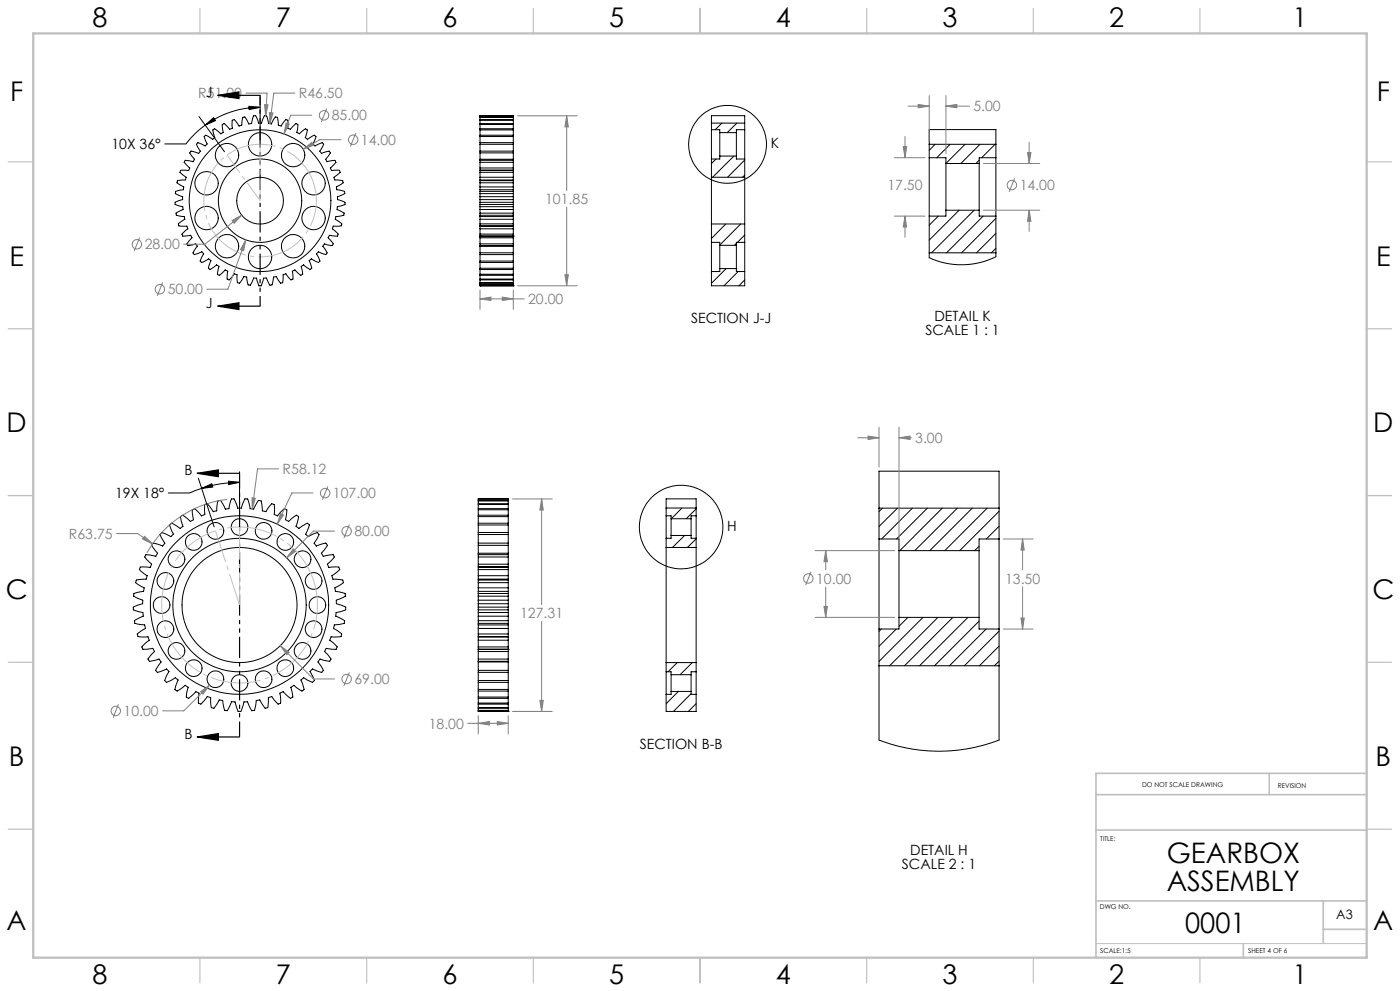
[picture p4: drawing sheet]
<svg xmlns="http://www.w3.org/2000/svg" width="420mm" height="297mm" viewBox="0 0 420 297" stroke-linecap="round" stroke-linejoin="round" font-family="sans-serif">
<g fill="none" stroke="#000" stroke-width=".3">
<path d="M59.7 34.9l7.6 10.6M61.6 37.5l2.5-2.2 .5 .9zM61.6 37.5l-3.1 2.6-2.7 3h-6.4M74.7 31.9l3.3 .3-3.2 .6zM78 32.2a27.9 27.9 0 0 0-16.4 5.3M78 29v13M144 38.9v1.6M144 38.6v.3M144 37v.3M144 37.3v1.3M144 36.1v.9M144 35.8v.3"/>
<path d="M144 35.2v.6M144 35.1v.1M144 34.7v.4M144 34.7h10M144 38.9h10M144 38.6h10M144 37h10M144 37.3h10M144 36.1h10M144 35.8h10M144 35.2h10M144 35.1h10"/>
<path d="M154 38.9v1.6M154 38.6v.3M154 37v.3M154 37.3v1.3M154 36.1v.9M154 35.8v.3M154 35.2v.6M154 35.1v.1M154 34.7v.4M213.4 38.9v8.8M213.4 36.9v-2.2h10v2.2M213.4 36.9h10"/>
<path d="M213.4 38.9h2.5v.9M213.4 36.9v2M215.9 39.8v7M215.9 39.8h5M216.6 36.9l-2 2M220.9 39.8v7M221.1 36.9l-2.9 2.9M223.4 38.9v8.8M223.4 38.9h-2.5v.9M223.4 36.9v2M59.4 42.8l1.6 .7a.59 .59 0 0 0 .7 0 .59 .59 0 0 0 .3-.6l-.3-.6a1.29 1.29 0 0 1-.2-1.6l.5-.1 1.3 .8a.59 .59 0 0 0 .8 .1 .59 .59 0 0 0 .1-.8l-.3-1.8 .1-.1 .4-.2 1.4 1.1a.64 .64 0 0 0 1.1 0l-.1-.9a1.3 1.3 0 0 1 .2-1.6l.2-.2 1.3 1.3a.7 .7 0 0 0 1.1 .2v-1a1.26 1.26 0 0 1 .4-1.6l.3-.1 1.1 1.4a.63 .63 0 0 0 1 .4l.2-.9a1.3 1.3 0 0 1 .5-1.6h.3l1 1.5a.65 .65 0 0 0 1 .4l.2-.8a1.35 1.35 0 0 1 .8-1.5h.3l.7 1.6a.64 .64 0 0 0 1 .6l.3-.8a1.36 1.36 0 0 1 1-1.4h.3l.5 1.7a.66 .66 0 0 0 .8 .7l1.3-2h.4a1.34 1.34 0 0 1 .5 1.6v.8l.8 .3 .5-.8a1.26 1.26 0 0 1 1.2-1.1l.4 .2v1.7a.62 .62 0 0 0 .6 .9l.7-.6a1.35 1.35 0 0 1 1.3-1l.1 .1a1.61 1.61 0 0 1 .1 1.9 .66 .66 0 0 0 .5 .9l.8-.5a1.5 1.5 0 0 1 1.4-.8l.1 .1a1.82 1.82 0 0 1-.2 1.9 .64 .64 0 0 0 .4 1l.8-.5a1.33 1.33 0 0 1 1.5-.5l.3 .2-.6 1.7a.68 .68 0 0 0 .2 1.1l.9-.4a1.35 1.35 0 0 1 1.6-.3l.2 .2-.8 1.6a.65 .65 0 0 0 .1 1.1l.9-.3a1.26 1.26 0 0 1 1.6-.1l.2 .3-1 1.5a.66 .66 0 0 0 0 1.1l.9-.1a1.3 1.3 0 0 1 1.6 0l.2 .3-1.2 1.3a.65 .65 0 0 0-.2 1.1h.9a1.38 1.38 0 0 1 1.7 .3l.1 .3-1.4 1.2a.67 .67 0 0 0-.3 .9 .67 .67 0 0 0 .9 .2 1.4 1.4 0 0 1 1.6 .5v.4l-1.2 .8a.83 .83 0 0 0-.7 1.3l2.4 .5v.6l-1.6 .8a.69 .69 0 0 0-.6 .9l.9 .4a1.24 1.24 0 0 1 1.4 .9v.3l-1.7 .5a.62 .62 0 0 0-.7 .9l1.4 .7a.68 .68 0 0 1 .7 .8 .68 .68 0 0 1-.9 .5l-1.5 .2-.2 .8 .8 .5a1.32 1.32 0 0 1 1.1 1.2l-.1 .3-1.8 .1a.65 .65 0 0 0-.9 .7l.7 .6a1.33 1.33 0 0 1 1 1.3l-.2 .4-1.8-.2a.64 .64 0 0 0-.9 .6l.6 .7a1.32 1.32 0 0 1 .7 1.5l-.1 .2-1.8-.3a.67 .67 0 0 0-1 .4l1.2 2.1-.2 .3a1.29 1.29 0 0 1-1.6-.3 .81 .81 0 0 0-1.4 .3l1.1 2.1-.5 .5-1.6-.8a.64 .64 0 0 0-1 .2l.6 2.3-.2 .1a.65 .65 0 0 1-1-.2l-1.2-.9-.8 .5 .5 2.3-.2 .1a.65 .65 0 0 1-1.1-.4l-.4-.3a.83 .83 0 0 0-1.4-.3l.2 1.7-.2 .7a.67 .67 0 0 1-.7 .1 .67 .67 0 0 1-.4-.5l-.8-1.2-.4 .1a.63 .63 0 0 0-.6 .3 .63 .63 0 0 0 .1 .7v.6a.68 .68 0 0 1-.4 1 .68 .68 0 0 1-.9-.6l-.7-1.3-.8 .1-.1 .9a1.34 1.34 0 0 1-.7 1.5l-.3 .1-.8-1.6a.6 .6 0 0 0-.5-.6 .6 .6 0 0 0-.7 .3l-.6 2.1h-.7l-.7-2.3-.9-.1-.3 .8a1.26 1.26 0 0 1-1 1.3h-.4l-.4-1.8a.64 .64 0 0 0-.7-.7l-.6 .8a1.32 1.32 0 0 1-1.2 1.1l-.3-.1-.1-1.8a.66 .66 0 0 0-.7-.8l-1 1.2a.73 .73 0 0 1-1.2 .3v-1.7a.64 .64 0 0 0-.6-.9l-.7 .6a1.34 1.34 0 0 1-1.4 .8l-.3-.2 .3-1.8a.64 .64 0 0 0-.4-1l-1.3 .9a.67 .67 0 0 1-1 .3 .67 .67 0 0 1-.1-1.1l.2-.6a.69 .69 0 0 0 .3-.8 .69 .69 0 0 0-.8-.4l-1.3 .8-.6 .2-.2-.2a.66 .66 0 0 1 .1-1.1l.7-1.3-.6-.6-.8 .3a1.31 1.31 0 0 1-1.6 .3l-.2-.3 .9-1.5a.64 .64 0 0 0 0-1.1l-1.5 .3a.75 .75 0 0 1-1.2-.4l1.1-1.4a.58 .58 0 0 0 .3-.7 .58 .58 0 0 0-.6-.4l-.6 .1a1.44 1.44 0 0 1-1.5-.1 .62 .62 0 0 1-.1-.7 .62 .62 0 0 1 .5-.4l.4-.4a.81 .81 0 0 0 .5-1.3h-1.8a.62 .62 0 0 1-.8-.6 .62 .62 0 0 1 .7-.7l1.3-.8-.3-.8-2.3-.4-.1-.2a.63 .63 0 0 1 .8-.9l1.3-.6-.1-.9-.8-.1a1.5 1.5 0 0 1-1.5-.8v-.1a1.33 1.33 0 0 1 1.4-.8l.9-.3v-.3a.67 .67 0 0 0-.2-.7 .67 .67 0 0 0-.7-.1 1.47 1.47 0 0 1-1.3-.9l.1-.4 2.3-.5v-.4a.65 .65 0 0 0 0-.7 .65 .65 0 0 0-.7-.2l-1.2-.8 .1-.4a1.4 1.4 0 0 1 1.5-.5 .71 .71 0 0 0 1-.4 .71 .71 0 0 0-.6-.9 1.27 1.27 0 0 1-1-1.3l.1-.3h1.8a.6 .6 0 0 0 .8-.3 .6 .6 0 0 0-.3-.8l-1.3-1.3 .4-.6 1.7 .3a.67 .67 0 0 0 1-.5l-.5-.7a1.57 1.57 0 0 1-.8-1.5 .69 .69 0 0 1 1.2-.1l1.4 .5 .5-.7-.5-.7a1.45 1.45 0 0 1-.5-1.5zM144 59.8v.8"/>
<path d="M144 57.4v.6M144 58v.9M144 56.9v.5M144 54.8v1.2M144 54.1v.7M144 53.9v.2M144 51.6v1.5M144 51v.6M144 51h.1M144 58.9v.9M144 56v.9M144 48.6v1.7"/>
<path d="M144 48v.6M144 53.1v.8M144 50.3v.7M144 45.8v1.9M144 45.3v.5M144 47.7v.3M144 42.8v.4M144 43.2v2.1M144 40.9v1.9M144 40.5v.4M144 53.9h10M144 51h10"/>
<path d="M144 59.8h10M144 57.4h10M144 58h10M144 58.9h10M144 56.9h10M144 56h10M144 54.8h10M144 54.1h10M144 53.1h10M144 51.6h10M144 50.3h10M144 48.6h10"/>
<path d="M144 48h10M144 47.7h10M144 45.8h10M144 45.3h10M144 42.8h10M144 43.2h10M144 40.9h10M144 40.5h10M154 59.8v.8M154 57.4v.6M154 58v.9M154 56.9v.5"/>
<path d="M154 54.8v1.2M154 54.1v.7M154 53.9v.2M154 51.6v1.5M154 51v.6M154 58.9v.9M154 56v.9M154 48.6v1.7M154 48v.6M154 53.1v.8M154 50.3v.7M154 45.8v1.9"/>
<path d="M154 45.3v.5M154 47.7v.3M154 42.8v.4M154 43.2v2.1M154 40.9v1.9M154 40.5v.4M154 51h.1M213.4 53.1v14M213.4 53.1h10M213.4 47.7v5.4M214.8 47.7l-1.4 1.3M215.9 46.8v.9h-2.5"/>
<path d="M215.9 46.8h5M220.2 46.8l-6.4 6.3M220.9 46.8v.9h2.5M223.4 53.1v14M223.4 47.7v5.4M223.4 48l-5.1 5.1M223.4 52.5l-.7 .6M278.8 47.3v17.5M278.8 43.3v-4.5h20v4.5M278.8 43.2h20M278.8 47.3h5v1.7M278.8 43.2v4.1"/>
<path d="M280.5 43.2l-1.7 1.8M283.8 49v14M283.8 49h10M285 43.2l-4 4.1M289.5 43.2l-5.7 5.8M293.8 48l-1 1M293.8 49v14M294 43.2l-5.7 5.8M298.5 43.2l-4 4.1M298.8 47.3v17.5M298.8 47.3h-5v1.7M298.8 43.2v4.1"/>
<path d="M144 60.6v.7M144 61.3v.6M144 63.9v.6M144 62.8v1.1M144 64.5v.4M144 65.7v1.4M144 67.1v.6M144 67.7v.1M144 68.6v1.6M144 70.2v.6M144 70.8h.1M144 61.9v.9"/>
<path d="M144 64.9v.8M144 71.3v1.8M144 73.1v.5M144 67.8v.8M144 70.8v.5M144 75.8v.5M144 73.8v2M144 73.6v.2M144 76.3v1.9M144 78.2v.5M144 78.7v1.7M144 67.8h10"/>
<path d="M144 70.8h10M144 60.6h10M144 61.3h10M144 61.9h10M144 63.9h10M144 64.5h10M144 62.8h10M144 64.9h10M144 65.7h10M144 67.1h10M144 67.7h10M144 68.6h10"/>
<path d="M144 70.2h10M144 71.3h10M144 73.1h10M144 73.6h10M144 75.8h10M144 76.3h10M144 73.8h10M144 78.2h10M144 78.7h10M154 60.6v.7M154 61.3v.6M154 63.9v.6"/>
<path d="M154 62.8v1.1M154 64.5v.4M154 65.7v1.4M154 67.1v.6M154 67.7v.1M154 68.6v1.6M154 70.2v.6M154 70.8h.1M154 61.9v.9M154 64.9v.8M154 71.3v1.8M154 73.1v.5"/>
<path d="M154 67.8v.8M154 70.8v.5M154 75.8v.5M154 73.8v2M154 73.6v.2M154 76.3v1.9M154 78.2v.5M154 78.7v1.7M213.4 72.6v8.8M213.4 67.1h10M213.4 72.6h2.5v.9M213.4 67.1v5.5"/>
<path d="M215.9 73.5v7M215.9 73.5h5M217.7 67.1l-4.3 4.4M220.9 73l-.6 .5M220.9 73.5v7M222.2 67.1l-6.3 6.3M223.4 72.6v8.8M223.4 72.6h-2.5v.9M223.4 67.1v5.5M223.4 70.4l-2.2 2.2M278.8 75.8v1.5l.7 .3 4 1.2 3.8 .5h3.4l4.6-1 3.5-1.4v-1.1M278.8 75.8h20"/>
<path d="M278.8 64.8v11M281.5 64.8l-2.7 2.7M283.8 63v1.8h-5M283.8 63h10M287.7 63l-8.9 9M292.2 63l-12.7 12.8M293.8 63v1.8h5M295 64.8l-11 11M298.8 65.4l-10.3 10.4M298.8 70l-5.9 5.8M298.8 74.4l-1.4 1.4M298.8 64.8v11"/>
<path d="M144 80.4v.4M144 80.8v1.4M144 82.2v.3M144 82.5v1.1M144 83.6v.3M144 83.9v.8M144 84.7v.2M144 84.9v.5M144 85.4v.1M144 85.7h.1M144 85.7h10M144 80.8h10"/>
<path d="M144 80.4h10M144 82.2h10M144 82.5h10M144 83.6h10M144 83.9h10M144 84.7h10M144 84.9h10M144 85.4h10M144 85.5h10M144 85.5v.2M154 80.4v.4M154 80.8v1.4"/>
<path d="M154 82.2v.3M154 82.5v1.1M154 83.6v.3M154 83.9v.8M154 84.7v.2M154 84.9v.5M154 85.4v.1M154 85.7h.1M154 85.5v.2M213.4 81.4v4.3h10v-4.3M215.9 80.5v.9h-2.5M215.9 80.5h5"/>
<path d="M217.8 80.5l-4.4 4.4M220.9 80.5v.9h2.5M221.4 81.4l-4.2 4.3M223.4 83.9l-1.7 1.8M48.5 159.6l2.1 .9a.84 .84 0 0 0 1.3-.3l-1-2.9 .6-.5 2.5 1.6 .9-.7-.8-2.9 .7-.4 2.3 1.9 1-.6-.3-1a1.99 1.99 0 0 1 .1-2.1l.5-.2 2 2.2 1.1-.4-.1-3 .8-.2 1.8 2.3 1-.2 .4-3 .7-.1 1.5 2.6 .9-.1 .9-3h.5a1.9 1.9 0 0 1 1.1 1.7l.3 1.1h1.1l.3-1.1a1.74 1.74 0 0 1 1.1-1.7h.5l.7 2.9 1.1 .2 1.4-2.6h.5l.4 .1 .3 3 1.1 .2 1.7-2.3 .8 .2v3l1 .4 2-2.2 .7 .4-.3 2.9 .9 .6 2.3-1.9 .7 .4-.8 2.9 .9 .7 1.5-1.1a.92 .92 0 0 1 1.6 0l-.8 2.1a.82 .82 0 0 0 .4 1.4l2.8-1.2 .3 .4a2.16 2.16 0 0 1-.8 2.2 .85 .85 0 0 0 .1 1.3l3-.7 .3 .4a1.84 1.84 0 0 1-.9 1.8l-.8 .8 .6 .9 2.9-.5 .3 .5a1.69 1.69 0 0 1-1.1 1.6l-.9 .8 .4 1 3-.1 .3 .7-2.3 1.8 .3 1.1 2.9 .2 .2 .8-2.6 1.6 .2 1 1.9 .3 1 .4 .1 .2v.6l-2.7 1.2v1l2.5 .9 .3 .2v.5a1.77 1.77 0 0 1-1.8 .9l-1.1 .2-.1 1.1 2.7 1.3-.1 .8-3 .5-.3 1 2.5 1.7-.2 .7-3 .1-.4 1.1 2.3 2-.2 .4a2.3 2.3 0 0 1-2.4 .1 .8 .8 0 0 0-1.2 .7l1.9 2.4-.4 .7-2.9-.7-.3 .5-.3 .4 1.6 2.5-.3 .4a1.75 1.75 0 0 1-1.9-.4l-1.1-.4-.7 .8 1.3 2.7-.6 .5-2.6-1.4-.8 .7 .4 1.1a1.95 1.95 0 0 1 .3 1.9 .84 .84 0 0 1-1.4-.3l-1.4-1.1-1 .6 .6 2.9-.7 .4-2.2-2-.9 .4 .1 1.1a1.89 1.89 0 0 1-.2 2.1l-.5 .1-1.9-2.3-1 .4v1.1a1.81 1.81 0 0 1-.5 2l-.4 .1-1.7-2.5-1 .2-.6 2.9-.8 .1-1.2-2.7-1.1 .1-1 2.8h-.8l-.9-2.8-1-.1-1.3 2.7-.8-.1-.6-2.9-1-.2-1.6 2.5-.5-.1a1.88 1.88 0 0 1-.5-2v-1.1l-.2-.1-.8-.3-.7 1a1.76 1.76 0 0 1-1.5 1.2l-.5-.2 .2-3-.9-.4-2.2 2-.6-.3v-1.2l.4-1.8-.8-.6-1.8 1.4-.7 .3-.1-.1-.5-.4 .9-2.8-.8-.7-2.6 1.4-.6-.6 1.3-2.6-.7-.8-1 .4a1.69 1.69 0 0 1-2.1 .3l-.2-.3 1.2-1.9a.83 .83 0 0 0-.1-1.4l-3 .6-.4-.7 2-2.2-.4-.8-.2-.2-2.9 .3-.2-.5a1.95 1.95 0 0 1 1.2-1.6l.9-.6-.4-1.1h-3l-.2-.8 2.4-1.7-.2-1-2.9-.5-.1-.5-.1-.3 .3-.2 2.4-1.1-.1-1.1-2.9-.8v-.8l2.8-1.1v-1l-2.7-1.2 .1-.8 2.9-.7 .1-.5 .1-.5-2.6-1.6 .2-.8 3-.2 .3-1.1-2.4-1.8 .2-.5a1.76 1.76 0 0 1 2-.3l1 .2 .3-.5 .2-.5-.8-.8a1.87 1.87 0 0 1-1.2-1.6l.3-.5 2.9 .5 .6-.9-1.8-2.4 .4-.6 2.9 .9 .5-.7 .2-.2-1.5-2.6zM59.5 143.3l4.7 14.6M60.5 146.4l3-1.4 .3 1zM60.5 146.4l-3.6 1.3h-6.4M68.5 144.2l3.4 .4-3.3 .6zM71.9 144.6l-5.4 .4-6 1.4M71.9 141.4v15.3M143.5 159.6v.6"/>
<path d="M143.5 157.3v2.3M143.5 156.8v.5M143.5 154.4v.4M143.5 154.8v2M143.5 152.4v.4M143.5 152.8v1.6M143.5 151.2v1.2M143.5 151v.2M143.5 150.1v.9M143.5 150v.1M143.5 149.5v.5M143.5 149.5h9"/>
<path d="M143.5 159.6h9M143.5 157.3h9M143.5 156.8h9M143.5 154.8h9M143.5 154.4h9M143.5 152.4h9M143.5 152.8h9M143.5 151.2h9M143.5 151h9M143.5 150.1h9M143.5 150h9M152.5 159.6v.6"/>
<path d="M152.5 157.3v2.3M152.5 156.8v.5M152.5 154.4v.4M152.5 154.8v2M152.5 152.4v.4M152.5 152.8v1.6M152.5 151.2v1.2M152.5 151v.2M152.5 150.1v.9M152.5 150v.1M152.5 149.5v.5M199.8 154.6v6.7"/>
<path d="M199.8 152.3v-2.8h9v2.8M199.8 154.6h1.5v.9M199.8 154.6v-2.3h9v2.3M200.1 152.3l-.3 .2M201.3 155.5v5M201.3 155.5h6M204.6 152.3l-3.2 3.2M207.3 155.5v5M208.8 154.6v6.7M208.8 154.6h-1.5v.9M208.8 152.5l-2.9 3M263.7 152.3v-11.1h36v11.1"/>
<path d="M263.7 152.3v9.2M263.7 152.3h36M264.7 152.3l-1 1M269.2 152.3l-5.5 5.5M273.7 152.3l-9.2 9.2M278.2 152.3l-9.2 9.2M282.7 152.3l-12.8 12.7M287.2 152.3l-12.8 12.7M291.7 152.3l-12.8 12.7M296.2 152.3l-12.8 12.7M299.7 152.3v9.2M299.7 153.2l-11.8 11.8"/>
<path d="M299.7 157.7l-3.8 3.8M143.5 178.7v1.2M143.5 177.9v.8M143.5 177.2v.7M143.5 173.8v.8M143.5 174.6v1.6M143.5 173.8v-.2h9v.2M143.5 170v.7M143.5 170.7v1.8M143.5 169.9v.1M143.5 179.9v1M143.5 176.2v1"/>
<path d="M143.5 166.2v.7M143.5 166.9v2.2M143.5 172.5v1.1M143.5 169.1v.8M143.5 162.8v.6M143.5 163.4v2.4M143.5 165.8v.4M143.5 160.2v2.6M143.5 169.9h9M143.5 179.9h9M143.5 178.7h9M143.5 177.9h9"/>
<path d="M143.5 177.2h9M143.5 173.8h9M143.5 174.6h9M143.5 176.2h9M143.5 170h9M143.5 170.7h9M143.5 172.5h9M143.5 166.9h9M143.5 166.2h9M143.5 169.1h9M143.5 163.4h9M143.5 162.8h9"/>
<path d="M143.5 165.8h9M143.5 160.2h9M152.5 178.7v1.2M152.5 177.9v.8M152.5 177.2v.7M152.5 173.8v.8M152.5 174.6v1.6M152.5 170v.7M152.5 170.7v1.8M152.5 169.9v.1M152.5 179.9v1M152.5 176.2v1"/>
<path d="M152.5 166.2v.7M152.5 166.9v2.2M152.5 172.5v1.1M152.5 169.1v.8M152.5 162.8v.6M152.5 163.4v2.4M152.5 165.8v.4M152.5 160.2v2.6M199.8 164.1v34.5M199.8 164.1h9M199.8 161.3v2.8M200 161.3l-.2 .2"/>
<path d="M201.3 160.5v.8h-1.5M201.3 160.5h6M205.4 160.5l-3.6 3.6M207.3 160.5v.8h1.5M208.8 164.1v34.5M208.8 161.3v2.8M208.8 161.5l-2.6 2.6M263.7 161.5v27M263.7 161.5h6v3.5M269.7 165v20M269.7 165h24M293.7 165v20"/>
<path d="M293.7 163.7l-1.3 1.3M299.7 161.5v27M299.7 161.5h-6v3.5M143.5 180.9v1.1M143.5 182v.8M143.5 182.8v.8M143.5 186v.8M143.5 184.7v1.3M143.5 186.8v.5M143.5 188.3v1.7M143.5 190v.8M143.5 190.8v.1"/>
<path d="M143.5 193.9v.7M143.5 191.9v2M143.5 194.6h.1M143.5 183.6v1.1M143.5 187.3v1M143.5 197.5v.7M143.5 195.3v2.2M143.5 190.9v1M143.5 194.6v.7M143.5 198.4v2.5M143.5 198.2v.2M143.5 190.9h9"/>
<path d="M143.5 194.6h9M143.5 180.9h9M143.5 182h9M143.5 182.8h9M143.5 183.6h9M143.5 186h9M143.5 186.8h9M143.5 184.7h9M143.5 187.3h9M143.5 188.3h9M143.5 190h9M143.5 190.8h9"/>
<path d="M143.5 193.9h9M143.5 191.9h9M143.5 198.2h9M143.5 197.5h9M143.5 195.3h9M143.5 198.4h9M152.5 180.9v1.1M152.5 182v.8M152.5 182.8v.8M152.5 186v.8M152.5 184.7v1.3M152.5 186.8v.5"/>
<path d="M152.5 188.3v1.7M152.5 190v.8M152.5 190.8v.1M152.5 193.9v.7M152.5 191.9v2M152.5 194.6h.1M152.5 183.6v1.1M152.5 187.3v1M152.5 197.5v.7M152.5 195.3v2.2M152.5 190.9v1M152.5 194.6v.7"/>
<path d="M152.5 198.4v2.5M152.5 198.2v.2M199.8 198.6v2.7M199.8 198.6h9M203.2 198.6l-2.8 2.7M207.7 198.6l-3.7 3.6M208.8 198.6v2.7M263.7 199.5v22.3l4.2 1.4 4.1 1 4.3 .7 4.4 .2 4.4-.1 4.6-.5 4.7-1 5.3-1.7v-22.3M263.7 199.5h36M263.7 188.5v11M264.4 188.5l-.7 .7M268.9 188.5l-5.2 5.2"/>
<path d="M269.7 185v3.5h-6M269.7 185h24M272.4 185l-2.7 2.7M276.9 185l-13.2 13.2M281.4 185l-14.5 14.5M285.9 185l-14.5 14.5M290.4 185l-14.5 14.5M293.7 185v3.5h6M293.7 186.2l-13.3 13.3M295.8 188.5l-11 11M299.7 188.5v11M299.7 189.2l-10.4 10.3"/>
<path d="M299.7 193.6l-5.9 5.9M299.7 198.2l-1.4 1.3M143.5 200.9v.6M143.5 201.5v2.4M143.5 203.9v.6M143.5 206.6v.5M143.5 204.5v2.1M143.5 207.1v1.8M143.5 208.9v.4M143.5 209.3v1.4M143.5 210.7v.3M143.5 211v1.1"/>
<path d="M143.5 212.1v.2M143.5 212.3v.6M143.5 212.9v.1M143.5 213.2h.1M143.5 213.2h9M143.5 200.9h9M143.5 201.5h9M143.5 203.9h9M143.5 204.5h9M143.5 207.1h9M143.5 206.6h9M143.5 208.9h9"/>
<path d="M143.5 209.3h9M143.5 210.7h9M143.5 211h9M143.5 212.1h9M143.5 212.3h9M143.5 212.9h9M143.5 213h9M143.5 213v.2M152.5 200.9v.6M152.5 201.5v2.4M152.5 203.9v.6M152.5 206.6v.5"/>
<path d="M152.5 204.5v2.1M152.5 207.1v1.8M152.5 208.9v.4M152.5 209.3v1.4M152.5 210.7v.3M152.5 211v1.1M152.5 212.1v.2M152.5 212.3v.6M152.5 212.9v.1M152.5 213.2h.1M152.5 213v.2M199.8 201.3v6.8"/>
<path d="M199.8 208.1v5.1h9v-5.1M199.8 201.3h1.5v.9M201.3 202.2v5M201.3 207.2v.9h-1.5M201.3 202.2h6M201.3 207.2h6M203.5 207.2l-3.7 3.7M207.3 202.2v5M207.3 207.2v.9h1.5M207.3 207.9l-5.3 5.3M208.8 201.3v6.8M208.8 201.3h-1.5v.9"/>
<path d="M208.8 210.9l-2.3 2.3"/>
<circle cx="62" cy="54.9" r="3.5"/>
<circle cx="68.1" cy="46.5" r="3.5"/>
<circle cx="78" cy="43.3" r="3.5"/>
<circle cx="87.9" cy="46.5" r="3.5"/>
<circle cx="94.1" cy="54.9" r="3.5"/>
<circle cx="218.3" cy="43.3" r="11.7"/>
<circle cx="62" cy="65.4" r="3.5"/>
<circle cx="68.1" cy="73.8" r="3.5"/>
<circle cx="78" cy="60.1" r="12.5"/>
<circle cx="78" cy="77" r="3.5"/>
<circle cx="78" cy="60.1" r="7"/>
<circle cx="78" cy="60.1" r="21.3"/>
<circle cx="87.9" cy="73.8" r="3.5"/>
<circle cx="94.1" cy="65.4" r="3.5"/>
<circle cx="64.6" cy="159.1" r="2.49"/>
<circle cx="71.9" cy="158" r="2.51"/>
<circle cx="79.1" cy="159.1" r="2.49"/>
<circle cx="204.3" cy="158" r="12.5"/>
<circle cx="49.6" cy="174.1" r="2.51"/>
<circle cx="52.9" cy="167.6" r="2.51"/>
<circle cx="58.1" cy="162.4" r="2.5"/>
<circle cx="85.6" cy="162.4" r="2.5"/>
<circle cx="90.8" cy="167.6" r="2.51"/>
<circle cx="94.1" cy="174.1" r="2.5"/>
<circle cx="48.5" cy="181.3" r="2.5"/>
<circle cx="49.6" cy="188.6" r="2.5"/>
<circle cx="52.9" cy="195.1" r="2.51"/>
<circle cx="71.9" cy="181.3" r="20"/>
<circle cx="71.9" cy="181.3" r="26.7"/>
<circle cx="71.9" cy="181.3" r="17.3"/>
<circle cx="90.8" cy="195.1" r="2.51"/>
<circle cx="94.1" cy="188.6" r="2.49"/>
<circle cx="95.2" cy="181.3" r="2.5"/>
<circle cx="58.1" cy="200.3" r="2.5"/>
<circle cx="64.6" cy="203.6" r="2.5"/>
<circle cx="71.9" cy="204.7" r="2.51"/>
<circle cx="79.1" cy="203.6" r="2.5"/>
<circle cx="85.6" cy="200.3" r="2.5"/>
</g>
<g fill="none" stroke="#808080" stroke-width=".3">
<path d="M73.8 27.9h6.3l-.4 6.8M79.4 31.4h1l-.7 3.3zM80.9 33.7l1 .2-.9 3.2zM85.8 36.9l1 .3-1.6 2.9zM88.5 27.9h-6.4l-1.1 9.2M93.6 34.5h-6.4l-2 5.6M98 32.6l-1.6 4M106.8 39.9l-1.7 4M155.3 34.7h17.9M170 34.7l.5 3.3h-1zM170 34.7v22.4M272.4 31.8h6.4"/>
<path d="M275.4 31.3l3.4 .5-3.4 .5zM278.8 28.6v13.4M283.8 31.8l3.3-.5v1zM283.8 28.6v17.4M283.8 31.8h7M91 44.7l2.6-2.1 .5 .9zM102.3 41.9h-6.3l-5 2.8M268.3 47.3h9.2M271 44h1l-.5 3.3zM271.5 40.9v6.4M295 49h16.9M304.4 53.4l-1.6 4.1"/>
<path d="M308.3 45.7h1l-.5 3.3zM308.8 42.6v6.4M41.9 71.2l-1.6 4M69.6 66.1l2.9-1.6-2.3 2.4zM72.5 64.5l-11 8.7h-6.4M73.7 71.9l-.6 3.3-1-.4zM73.7 71.9l-5.3 14.8h-6.4M170 62.1v23.6M268.3 64.8h9.2M271.5 64.8l.5 3.2h-1zM271.5 64.8v6.3M295 63h16.9"/>
<path d="M308.8 63l.5 3.3h-1zM308.8 63v6.4M48.8 84.7l-1.6 4M144 89.6l3.3-.6v1.1zM144 86.9v5.8M144 89.6h13.3M150.7 89l3.3 .6-3.3 .5zM154 86.9v5.8M155.3 85.7h17.9M169.5 82.3h1l-.5 3.4zM257.4 131.2h6.3M260.4 130.7l3.3 .5-3.3 .5z"/>
<path d="M263.7 128v11.9M269.7 131.2l3.3-.5v1zM269.7 128v35.8M269.7 131.2h3.7M35 159.9h6.3l4.5 3.1M68.2 149.7a32 32 0 0 0-24.1 16M75.6 149.2l1 .1-.9 3.2zM83.6 140.5h-6.3l-1.6 12M84.1 153.9l1 .4-1.9 2.8zM93.9 147.7h-6.3l-4.4 9.4M98.4 145.8l-1.7 4M100.4 159.2h-6.4l-8 8"/>
<path d="M104.8 157.2l-1.6 4M153.7 149.5h12M162.5 149.5l.5 3.4h-1zM162.5 149.5v31.7M43.4 160.7l2.4 2.3-3-1.5zM88 164.5l.7 .7-2.7 2zM243.3 171.3l-1.6 4.1M244.5 165h23.9M247.7 165l.5 3.3h-1zM247.7 165v5.8M247.7 175.9v9.1M301 161.5h9"/>
<path d="M306.8 161.5l.5 3.3h-1zM306.8 161.5v9.3M306.8 175.9v12.6M84.1 193.5l2.6 2-.7 .7zM84.1 193.5l9.9 10h6.4M162.5 186.2v27M244.5 185h23.9M247.2 181.7h1l-.5 3.3zM301 188.5h9M306.3 185.2h1l-.5 3.3zM35.5 211.1l-1.6 4M60.2 207.3l2.7-2-2 2.7z"/>
<path d="M62.9 205.3l-7.8 7.7h-6.3M104.8 201.5l-1.6 4M140.3 216.8h12.2M143.5 216.8l3.3-.6v1.1zM143.5 214.5v5.5M149.2 216.2l3.3 .6-3.3 .5zM152.5 214.5v5.5M153.7 213.2h12M162 209.9h1l-.5 3.3z"/>
<circle cx="97.2" cy="34.6" r="1.4"/>
<circle cx="105.9" cy="41.9" r="1.41"/>
<circle cx="303.6" cy="55.5" r="1.41"/>
<circle cx="41.1" cy="73.2" r="1.42"/>
<circle cx="48" cy="86.7" r="1.41"/>
<circle cx="97.5" cy="147.8" r="1.41"/>
<circle cx="104" cy="159.2" r="1.41"/>
<circle cx="242.5" cy="173.4" r="1.41"/>
<circle cx="34.7" cy="213.1" r="1.41"/>
<circle cx="104" cy="203.5" r="1.42"/>
</g>
<path d="M65.3 28.6h12.7M65.3 28.6l6.4-1.1v2.1zM65.3 91.8h12.7M65.3 91.8l6.4-1.1v2.1zM59.2 141.8h12.7M59.2 141.8l6.3-1v2.1zM59.2 220.9h12.7M59.2 220.9l6.3-1.1v2.1z" fill="none" stroke="#000" stroke-width=".35"/>
<path d="M94.2 55.2a16.9 16.9 0 0 0-28.2-6.9 16.9 16.9 0 0 0 7.5 28.1 16.9 16.9 0 0 0 21-20.1l-.3-1.1" fill="none" stroke="#c0c0c0" stroke-width=".3" stroke-dasharray="15.2 1.3 1.3 1.3" stroke-dashoffset="2.2" stroke-linecap="butt"/>
<path d="M94.2 174.5a23.4 23.4 0 0 0-39.1-9.5 23.4 23.4 0 0 0 10.6 38.9 23.4 23.4 0 0 0 28.9-28.1l-.4-1.3" fill="none" stroke="#c0c0c0" stroke-width=".3" stroke-dasharray="15.2 1.3 1.3 1.3" stroke-dashoffset=".9" stroke-linecap="butt"/>
<path d="M78 28.5v63.2" fill="none" stroke="#000" stroke-width=".35" stroke-dasharray="6.3 1.3 1.3 1.3 1.3 1.3" stroke-dashoffset="3.3" stroke-linecap="butt"/>
<path d="M71.9 141.8v79" fill="none" stroke="#000" stroke-width=".35" stroke-dasharray="6.3 1.3 1.3 1.3 1.3 1.3" stroke-dashoffset="1.8" stroke-linecap="butt"/>
<path d="M78 60.1v-16.9M78 60.1l-9.9-13.6" fill="none" stroke="#c0c0c0" stroke-width=".3" stroke-dasharray="15.2 1.3 1.3 1.3" stroke-dashoffset="8.7" stroke-linecap="butt"/>
<path d="M71.9 181.3v-23.4M71.9 181.3l-7.3-22.2" fill="none" stroke="#c0c0c0" stroke-width=".3" stroke-dasharray="15.2 1.3 1.3 1.3" stroke-dashoffset="5.5" stroke-linecap="butt"/>
<path d="M328.8 282.8h81.2" fill="none" stroke="#c0c0c0" stroke-width=".3"/>
<g fill="none" stroke="#c0c0c0" stroke-width=".35">
<path d="M60 2.5v7.5M110 2.5v7.5M160 2.5v7.5M210 2.5v7.5M260 2.5v7.5M310 2.5v7.5M360 2.5v7.5M2.5 48.5h7.5M410 48.5h7.5M2.5 98.5h7.5M410 98.5h7.5M2.5 148.5h7.5"/>
<path d="M410 148.5h7.5M2.5 198.5h7.5M410 198.5h7.5M2.5 248.5h7.5M410 248.5h7.5M60 287v7.5M110 287v7.5M160 287v7.5M210 287v7.5M260 287v7.5M310 287v7.5M360 287v7.5"/>
</g>
<path d="M328.8 238.2h81.2M380.8 231.8v6.4M410 231.8h-81.2v55.2M328.8 248.8h81.2M328.8 270h81.2M397 270v12.8M397 278.5h13M373 282.8v4.2" fill="none" stroke="#c0c0c0" stroke-width=".5"/>
<path d="M10 10h400v277h-400z" fill="none" stroke="#c0c0c0" stroke-width=".7"/>
<path d="M65.3 28.6l6.4-1.1v2.1zM65.3 91.8l6.4-1.1v2.1zM59.2 141.8l6.3-1v2.1zM59.2 220.9l6.3-1.1v2.1z" fill="#000"/>
<path d="M144 89.6l3.3-.6v1.1zM150.7 89l3.3 .6-3.3 .5zM170 34.7l.5 3.3h-1zM169.5 82.3h1l-.5 3.4zM79.4 31.4l.3 3.3 .7-3.3zM80.9 33.7l.1 3.4 .9-3.2zM85.8 36.9l-.6 3.2 1.6-2.9zM91 44.7l3.1-1.2-.5-.9zM73.7 71.9l-1.6 2.9 1 .4zM69.6 66.1l.6 .8 2.3-2.4zM143.5 216.8l3.3-.6v1.1zM149.2 216.2l3.3 .6-3.3 .5zM162 209.9h1l-.5 3.3zM162.5 149.5l.5 3.4h-1zM43.4 160.7l-.6 .8 3 1.5zM75.6 149.2l.1 3.3 .9-3.2zM84.1 153.9l-.9 3.2 1.9-2.8zM88 164.5l-2 2.7 2.7-2zM84.1 193.5l1.9 2.7 .7-.7zM60.2 207.3l.7 .7 2-2.7zM260.4 130.7l3.3 .5-3.3 .5zM269.7 131.2l3.3-.5v1zM306.8 161.5l.5 3.3h-1zM306.3 185.2h1l-.5 3.3zM247.2 181.7h1l-.5 3.3zM247.7 165l.5 3.3h-1zM275.4 31.3l3.4 .5-3.4 .5zM283.8 31.8l3.3-.5v1zM308.3 45.7h1l-.5 3.3zM308.8 63l.5 3.3h-1zM271 44h1l-.5 3.3zM271.5 64.8l.5 3.2h-1z" fill="#808080"/>
<path d="M74.7 31.9l3.3 .3-3.2 .6zM61.6 37.5l2.5-2.2 .5 .9zM68.5 144.2l3.4 .4-3.3 .6zM60.5 146.4l3-1.4 .3 1z" fill="#000"/>
<g font-size="8.5">
<text x="350" y="258.8">GEARBOX</text>
<text x="350" y="266.9">ASSEMBLY</text>
<text x="355.5" y="279.7">0001</text>
</g>
<g font-size="8.1">
<text x="27.8" y="8">8</text>
<text x="82.8" y="8">7</text>
<text x="132.8" y="8">6</text>
<text x="182.8" y="8">5</text>
<text x="232.8" y="8">4</text>
<text x="282.8" y="8">3</text>
<text x="332.8" y="8">2</text>
<text x="387.8" y="8">1</text>
<text x="3" y="30.4">F</text>
<text x="413" y="30.4">F</text>
<text x="2.8" y="79.6">E</text>
<text x="412.8" y="79.6">E</text>
<text x="2" y="129.6">D</text>
<text x="412" y="129.6">D</text>
<text x="1.7" y="179.6">C</text>
<text x="411.7" y="179.6">C</text>
<text x="2.7" y="229.6">B</text>
<text x="412.7" y="229.6">B</text>
<text x="2" y="278.9">A</text>
<text x="412" y="278.9">A</text>
<text x="27.8" y="295">8</text>
<text x="82.8" y="295">7</text>
<text x="132.8" y="295">6</text>
<text x="182.8" y="295">5</text>
<text x="232.8" y="295">4</text>
<text x="282.8" y="295">3</text>
<text x="332.8" y="295">2</text>
<text x="387.8" y="295">1</text>
</g>
<g font-size="4.2" fill="#808080">
<text x="59.5" y="29.5">R51.00</text>
<text x="89.7" y="29.5">R46.50</text>
<text x="292" y="33.4">5.00</text>
<text x="99.5" y="36.1">85.00</text>
<text x="108.3" y="43.4">14.00</text>
<text x="266.2" y="57">17.50</text>
<text x="305.9" y="57">14.00</text>
<text x="163.6" y="61.2">101.85</text>
<text x="43.4" y="74.8">28.00</text>
<text x="50.3" y="88.2">50.00</text>
<text x="158.4" y="91.1">20.00</text>
<text x="274.6" y="132.8">3.00</text>
<text x="84.8" y="142.1">R58.12</text>
<text x="99.9" y="149.3">107.00</text>
<text x="20.7" y="161.5">R63.75</text>
<text x="106.3" y="160.7">80.00</text>
<text x="244.8" y="174.9">10.00</text>
<text x="301.5" y="174.9">13.50</text>
<text x="156" y="185.3">127.31</text>
<text x="106.3" y="205">69.00</text>
<text x="37.1" y="214.6">10.00</text>
<text x="128.6" y="218.3">18.00</text>
</g>
<g font-size="4.2">
<text x="61.7" y="29.2">J</text>
<text x="33.4" y="44.7">10X 36°</text>
<text x="231.2" y="44.5">K</text>
<text x="61.7" y="92.4">J</text>
<text x="207.3" y="96.9">SECTION J-J</text>
<text x="277.6" y="100.4">SCALE 1 : 1</text>
<text x="280.3" y="96.3">DETAIL K</text>
<text x="55.3" y="142.5">B</text>
<text x="34.5" y="149.3">19X 18°</text>
<text x="218.1" y="159.2">H</text>
<text x="55.3" y="221.5">B</text>
<text x="191.9" y="224.4">SECTION B-B</text>
<text x="273.1" y="256.1">DETAIL H</text>
<text x="270.6" y="260.3">SCALE 2 : 1</text>
</g>
<text font-size="3.9" x="400.9" y="275.5">A3</text>
<g font-size="2">
<text x="342.6" y="236">DO NOT SCALE DRAWING</text>
<text x="383.3" y="236.2">REVISION</text>
<text x="330.1" y="251.9">TITLE:</text>
<text x="330" y="272.5">DWG NO.</text>
<text x="330.1" y="285.6">SCALE:1:5</text>
<text x="374.5" y="285.6">SHEET 4 OF 6</text>
</g>
</svg>
